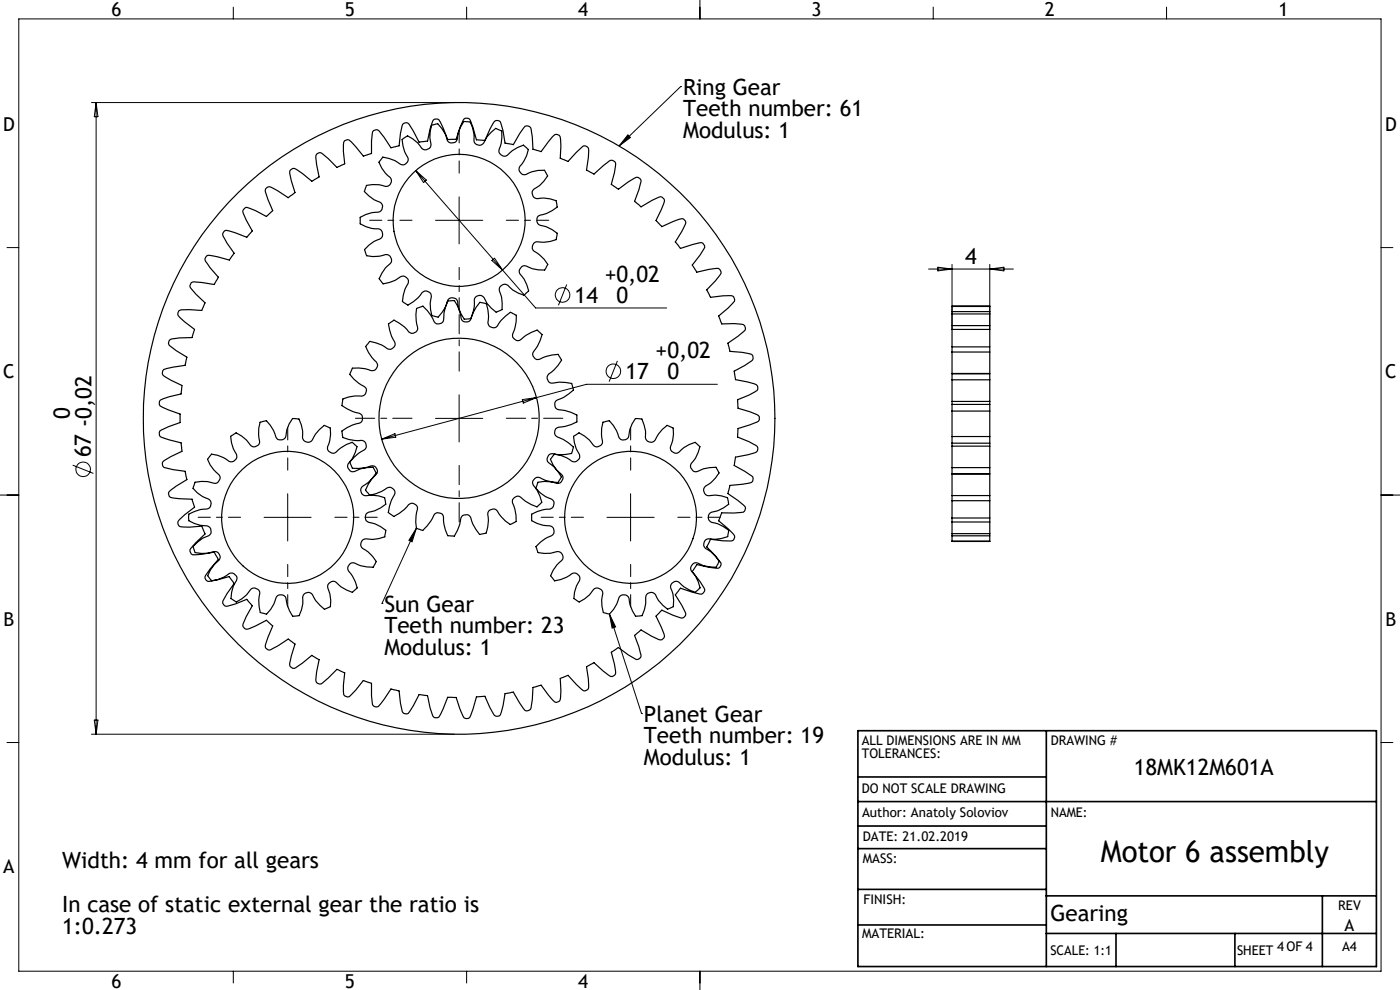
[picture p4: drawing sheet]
<svg xmlns="http://www.w3.org/2000/svg" width="297mm" height="210mm" viewBox="0 0 297 210" stroke-linecap="round" stroke-linejoin="round" font-family="sans-serif">
<g fill="none" stroke="#000" stroke-width=".21">
<path d="M4 4h289v202h-289zM49.5 1.5v2.5M99 1.5v2.5M144.4 18.4h.1M144.4 18.4l-13.1 12.6M148.5 0v4M198 1.5v2.5M247.5 1.5v2.5M19.4 21.8h77M20.4 21.8v133.9M20.4 21.8l.4 3h-.8zM88.2 36.2l25.4 29.1h27.8"/>
<path d="M88.2 36.2l2.3 2-.6 .5zM133.2 28.6l.5 .6-2.4 1.8zM1.5 52.5h2.5M92.4 46.7h10M97.4 41.8v9.9M104.4 55.3l.5-.5 1.7 2.5zM197 57.1h18M199 56.7l3 .4-3 .4zM202 56.1v13.6M210 56.1v13.6M210 57.1l3-.4v.8zM293 52.5h2.5"/>
<path d="M120.2 60.4l-1.7 4.4M131 76.5l-1.8 4.5M15.4 98.7l4.4 1.7M81 93.2l2.8-1.2 .2 .7zM92.4 88.8h10M97.4 83.7v10.1M110.8 84.8l3-.5-2.8 1.2zM152.2 81.5h-27.8l-43.4 11.7M0 105h4M56 109.7h10M61 104.7v10.1M88.3 112l-.9 2.9-.7-.3z"/>
<path d="M88.3 112l-7.3 16M128.8 109.7h10M133.8 104.7v10.1M293 105h4M81 128h.1M129.3 130.3l1.3 2.7-.7 .2zM129.3 130.3l6.8 21.1M1.5 157.5h2.5M19.4 155.7h77M20 152.7h.8l-.4 3zM136.1 151.4h.1M293 157.5h2.5"/>
<path d="M49.5 206v2.5M99 206v2.5M148.5 206v4"/>
<circle cx="119.3" cy="62.6" r="1.55"/>
<circle cx="130.1" cy="78.8" r="1.54"/>
<circle cx="17.6" cy="99.5" r="1.55"/>
</g>
<path d="M97.4 36.7v-9M87.4 46.7h-9M97.4 56.7v9M107.4 46.7h9M61 99.7v-9M133.8 99.7v-9M51 109.7h-9M61 119.7v9M71 109.7h9M123.8 109.7h-9M133.8 119.7v9M143.8 109.7h9" fill="none" stroke="#000" stroke-width=".21" stroke-dasharray="15.2 1.3 1.3 1.3" stroke-dashoffset="12.6"/>
<path d="M97.4 78.7v-12M87.4 88.7h-12M97.4 98.7v12M107.4 88.7h12" fill="none" stroke="#000" stroke-width=".21" stroke-dasharray="15.2 1.3 1.3 1.3" stroke-dashoffset="11.1"/>
<g fill="none" stroke="#000" stroke-width=".35">
<path d="M182 155h110v50h-110zM222 155v50M182 170h110M182 164.8h40M182 175.2h40M182 196.2h40M182 188.7h40M182 180h40M222 190h70M222 198h70M236.7 198v7M262 198v7"/>
<path d="M280.5 190v15"/>
</g>
<path d="M133.2 28.6l.5 .6-2.4 1.8zM129.3 130.3l1.3 2.7-.7 .2zM88.3 112l-.9 2.9-.7-.3z" fill="#000"/>
<g fill="none" stroke="#000" stroke-width=".25">
<path d="M81.2 33.3a8.6 8.6 0 0 1 4.1 1.7 1.21 1.21 0 0 0 1.2-.8 1.21 1.21 0 0 0-.4-1.4l-.6-1.9-.2-1.3 .8-.6 .4-.2 1.1 .7 1.5 1.4a1.22 1.22 0 0 0 1.6 .7 1.22 1.22 0 0 0 .6-1.7 5.5 5.5 0 0 1 .4-3.4l1.2-.3 .8 1.1 1 1.7a1.2 1.2 0 0 0 .9 1.3 1.2 1.2 0 0 0 1.5-1.5l.6-1.9 .7-1.1h.9l.5 .1 .5 1.2 .3 2a1.24 1.24 0 0 0 .5 1.5 1.25 1.25 0 0 0 1.8-.9l.4-.6 .8-1 1.1-.9 .3 .2 .9 .4 .1 1.3-.4 2a1.22 1.22 0 0 0 .3 1.8 1.22 1.22 0 0 0 1.8-.5l1.6-1.1 1.3-.5 .9 .8 .1 .1-.4 1.3-1 1.8a1.22 1.22 0 0 0-.3 1.8 1.22 1.22 0 0 0 1.8 .1l2-.5 1.3-.1 .1 .2 .6 1-.8 1.1-.9 1-.6 .3a1.22 1.22 0 0 0-.9 1.7 1.22 1.22 0 0 0 1.7 .6l2 .2 1.3 .4 .1 .8 .1 .5-1.1 .8-1.8 .8a1.18 1.18 0 0 0-1.4 .8 1.24 1.24 0 0 0 1.4 1.6l1.8 .8 1.1 .8v.3l-.2 1-1.3 .4-2 .2a1.22 1.22 0 0 0-1.7 .7 1.22 1.22 0 0 0 .9 1.5l1.5 1.4 .8 1.1-.4 .8-.3 .4-1.3-.1-1.9-.5a1.23 1.23 0 0 0-1.9 .2 1.23 1.23 0 0 0 .4 1.8l1 1.7 .3 1.3-.2 .2-.8 .7-1.2-.4-1.7-1.2a1.23 1.23 0 0 0-1.8-.5 1.23 1.23 0 0 0-.2 1.9l.3 1.9v1.4l-1.1 .5h-.2l-1-.8-.9-1-.3-.6a1.23 1.23 0 0 0-1.5-1.1 1.23 1.23 0 0 0-.9 1.7l-.3 1.9-.4 1.3-.9 .1h-.5l-.7-1.1-.6-1.9a1.22 1.22 0 0 0-1.1-1.5 1.22 1.22 0 0 0-1.3 1.2l-1 1.8-.8 1.1-.7-.2-.7-.2-.3-1.3 .1-2a1.22 1.22 0 0 0-.6-1.7 1.22 1.22 0 0 0-1.7 .7l-1.4 1.4-1.2 .7-.7-.4-.4-.3 .1-1.4 .7-1.9a1.24 1.24 0 0 0 .1-1.8 .96 .96 0 0 0-1.3-.2 6.7 6.7 0 0 1-3.7 1.5l-.9-1.1a8.1 8.1 0 0 1 2.6-3.5 1.23 1.23 0 0 0-.4-1.4 1.23 1.23 0 0 0-1.5 0l-2 .2-1.3-.2-.2-.3-.3-1 1-.9 1.7-1.1a1.22 1.22 0 0 0 1.1-1.4 1.22 1.22 0 0 0-1.5-1l-2-.4-1.2-.6v-1.4l1.2-.6 2-.5a1.23 1.23 0 0 0 1.5-.9 1.23 1.23 0 0 0-1.1-1.5l-1.8-1.1-.9-.9 .1-.3 .4-1 1.3-.2 2 .2a1.22 1.22 0 0 0 1.8-.4 1.22 1.22 0 0 0-.7-1.7 5.4 5.4 0 0 1-1.7-2.9zM52 44.1a3.7 3.7 0 0 1 2.2 .6l2.3 1.2 .4-.3 1-.9-1.1-2.4a3.1 3.1 0 0 1-.5-2.2 .93 .93 0 0 1 1.5-.2l3.3 2 1.5-1.1a13.7 13.7 0 0 1-1.1-4.4 .9 .9 0 0 1 .6-.7 .9 .9 0 0 1 .9 .3l3.1 2.4 1.6-.9a13.5 13.5 0 0 1-.7-4.5 .88 .88 0 0 1 .8-.6 .88 .88 0 0 1 .8 .4l2.9 2.7 1.6-.8a13 13 0 0 1-.2-4.5 .9 .9 0 0 1 .8-.6 .9 .9 0 0 1 .8 .5l2.6 3 1.7-.5 .2-4a.9 .9 0 0 1 .6-1 .9 .9 0 0 1 1.1 .5l2.2 3.3 1.8-.5 .5-3.9a.9 .9 0 0 1 .8-.9 .9 .9 0 0 1 1 .6l1.9 3.5 1.8-.3a15.6 15.6 0 0 1 1.2-4.4 .91 .91 0 0 1 .9-.2 .91 .91 0 0 1 .7 .7l1.5 3.6h1.8a16.6 16.6 0 0 1 1.6-4.3 .9 .9 0 0 1 1-.2 .9 .9 0 0 1 .5 .8l1.2 3.8 1.8 .1a12.2 12.2 0 0 1 2.1-4.1 .88 .88 0 0 1 .9-.1 .88 .88 0 0 1 .5 .9l.7 3.9 1.8 .3 2-3.4a.91 .91 0 0 1 1.1-.6 .91 .91 0 0 1 .7 1l.4 4 1.7 .5a13.6 13.6 0 0 1 2.9-3.6 .9 .9 0 0 1 .9 .1 .9 .9 0 0 1 .3 .9v4l.4 .2 1.2 .4 2.8-2.8a.9 .9 0 0 1 1.1-.4 .9 .9 0 0 1 .5 1.2l-.5 3.9 1.6 .8a15.3 15.3 0 0 1 3.6-2.9 .9 .9 0 0 1 .9 .3 .9 .9 0 0 1 .1 1l-.9 3.8 1.5 1a15.9 15.9 0 0 1 3.8-2.5 .88 .88 0 0 1 .9 .4 .88 .88 0 0 1 0 1l-1.3 3.7 1.2 1 .2 .2 3.5-1.9a.92 .92 0 0 1 1.2 0 .92 .92 0 0 1 .1 1.2l-1.6 3.6 1.2 1.3a12.5 12.5 0 0 1 4.3-1.7 .88 .88 0 0 1 .8 .6 .88 .88 0 0 1-.3 .9l-1.9 3.4 1.1 1.4 3.7-1.1a.91 .91 0 0 1 1.2 .2 .91 .91 0 0 1-.1 1.2l-2.3 3.2 .9 1.5a16 16 0 0 1 4.6-.8 .92 .92 0 0 1 .2 1.7l-2.7 2.9 .8 1.6a16.2 16.2 0 0 1 4.6-.3 .91 .91 0 0 1 .1 1.6l-2.9 2.6 .6 1.7a14.7 14.7 0 0 1 4.6 .2 .9 .9 0 0 1 .5 .8 .9 .9 0 0 1-.6 .8l-3.2 2.3 .5 1.7a14.9 14.9 0 0 1 4.5 .7 .9 .9 0 0 1 .4 .9 .9 .9 0 0 1-.7 .7l-3.3 1.9 .2 1.8a13.2 13.2 0 0 1 4.5 1.1 .89 .89 0 0 1 .3 .9 .89 .89 0 0 1-.7 .7l-3.6 1.6 .1 1.8a13.8 13.8 0 0 1 4.3 1.6 .88 .88 0 0 1 .2 .9 .88 .88 0 0 1-.8 .5l-3.7 1.3-.1 .4v1.4l3.6 1.6a.91 .91 0 0 1 .7 1 .91 .91 0 0 1-.9 .8l-3.9 .9v.4l-.2 1.3 3.3 2a.91 .91 0 0 1 .6 1.1 .91 .91 0 0 1-.9 .7l-3.9 .5-.4 1.2-.1 .5 3.2 2.3a.89 .89 0 0 1 .5 1.1 .89 .89 0 0 1-1 .6l-4 .1-.6 1.7a13.7 13.7 0 0 1 3.3 3.1 .9 .9 0 0 1-.2 1 .9 .9 0 0 1-.9 .2l-4-.4-.8 1.6 1.9 1.9 .8 1a.9 .9 0 0 1 .2 1.2 .9 .9 0 0 1-1.1 .4l-3.9-.7-.9 1.5a15.9 15.9 0 0 1 2.6 3.8 .93 .93 0 0 1-1.4 .8l-3.7-1.1-.3 .3-.8 1.1 1.9 3.4a.91 .91 0 0 1 0 1.2 .91 .91 0 0 1-1.2 .1l-3.6-1.5-1.2 1.3a15.1 15.1 0 0 1 1.8 4.2 .9 .9 0 0 1-.6 .8 .9 .9 0 0 1-.9-.2l-3.5-1.9-.2 .2-1.2 1 .9 2.4 .4 1.3a.89 .89 0 0 1-.3 1.2 .89 .89 0 0 1-1.2-.1l-3.2-2.2-1.5 1a13.4 13.4 0 0 1 .9 4.5 .9 .9 0 0 1-.7 .6 .9 .9 0 0 1-.9-.4l-3-2.5-1.6 .8a13.7 13.7 0 0 1 .4 4.6 .87 .87 0 0 1-.7 .6 .87 .87 0 0 1-.8-.5l-2.8-2.8-1.6 .6a12.6 12.6 0 0 1-.1 4.6 .89 .89 0 0 1-.8 .5 .89 .89 0 0 1-.8-.6l-2.4-3.1-1.5 .5h-.2l-.4 3.9a.91 .91 0 0 1-.7 1 .91 .91 0 0 1-1.1-.5l-2-3.4-.5 .1-1.3 .2-.7 3.9a.91 .91 0 0 1-.8 .9 .91 .91 0 0 1-1-.7l-1.7-3.5-1.8 .1a16.4 16.4 0 0 1-1.5 4.4 .92 .92 0 0 1-1.5-.5l-1.3-3.8h-1.8a14.1 14.1 0 0 1-1.9 4.2 .89 .89 0 0 1-.9 .1 .89 .89 0 0 1-.5-.8l-1-3.8-1.6-.3h-.2l-1.9 3.5a.91 .91 0 0 1-1 .6 .91 .91 0 0 1-.8-.9l-.5-3.9-1.8-.5a16.5 16.5 0 0 1-2.7 3.8 .9 .9 0 0 1-.9-.1 .9 .9 0 0 1-.3-.9l-.2-4-1.7-.6-2.6 3a.92 .92 0 0 1-1.1 .4 .92 .92 0 0 1-.6-1l.3-4-1.6-.7-2.9 2.7a.91 .91 0 0 1-1.2 .3 .91 .91 0 0 1-.4-1.1l.7-4-1.6-.9-3.1 2.4a.91 .91 0 0 1-1.2 .2 .91 .91 0 0 1-.3-1.2l1.1-3.8-.2-.1-1.3-.9-3.3 2a.9 .9 0 0 1-1.2 .1 .9 .9 0 0 1-.2-1.2l1.5-3.7-1.4-1.2a12.5 12.5 0 0 1-4.1 1.9 .9 .9 0 0 1-.8-.6 .9 .9 0 0 1 .1-.9l1.8-3.5-1.1-1.4a16.6 16.6 0 0 1-4.4 1.5 .9 .9 0 0 1-.7-.6 .9 .9 0 0 1 .2-.9l2.2-3.3-1.1-1.5a16.8 16.8 0 0 1-4.5 1 .89 .89 0 0 1-.6-.7 .89 .89 0 0 1 .4-.9l2.4-3-.9-1.6a16.2 16.2 0 0 1-4.5 .6 .92 .92 0 0 1-.2-1.6l2.8-2.8-.7-1.7a14.8 14.8 0 0 1-4.6 .1 .91 .91 0 0 1 0-1.6l3.1-2.5-.6-1.7a14.8 14.8 0 0 1-4.5-.4 .9 .9 0 0 1-.5-.9 .9 .9 0 0 1 .6-.7l3.4-2.2-.4-1.7-3.9-.7a.9 .9 0 0 1-.9-.8 .9 .9 0 0 1 .6-1l3.5-1.8-.1-1.6-.1-.2-3.8-1a.91 .91 0 0 1-.8-.9 .91 .91 0 0 1 .7-.9l3.7-1.5v-1.8a14.1 14.1 0 0 1-4.3-1.7 .93 .93 0 0 1 .7-1.5l3.8-1 .2-1.8a14.6 14.6 0 0 1-4-2.2 .91 .91 0 0 1-.1-1 .91 .91 0 0 1 .9-.4l3.9-.7 .4-1.7-3.4-2.2a.9 .9 0 0 1-.5-1.1 .9 .9 0 0 1 1-.6l3.9-.3 .6-1.7a12.5 12.5 0 0 1-3.5-3 .87 .87 0 0 1 .1-.9 .87 .87 0 0 1 .9-.3l4 .2 .7-1.7a15.8 15.8 0 0 1-3.2-3.3 .87 .87 0 0 1 .3-.9 .87 .87 0 0 1 .9-.2l3.9 .6 .6-1 .3-.6-1.7-2-.7-1.1a.9 .9 0 0 1-.2-1.2 .9 .9 0 0 1 1.1-.3l3.8 1 1.1-1.5-2.2-3.3a.91 .91 0 0 1 0-1.2 .91 .91 0 0 1 1.1-.2l3.8 1.3 1.1-1.3a15 15 0 0 1-2-4.1l.1-.4zM78.4 72.5l.1-.1 1.3 .3 1.8 .8a1.22 1.22 0 0 0 1.8 .3 .92 .92 0 0 0 .3-1.3 8 8 0 0 1-1.3-3.8l1.2-.8a9.8 9.8 0 0 1 3.4 2.7 1.14 1.14 0 0 0 1.6-1.2 8.6 8.6 0 0 1-.2-4l1.3-.5a10.9 10.9 0 0 1 2.6 3.6 1.21 1.21 0 0 0 1.4 0 1.21 1.21 0 0 0 .5-1.4l.3-2 .5-1.3h.4h1l.7 1.1 .6 1.9a1.18 1.18 0 0 0 1.1 1.5 .94 .94 0 0 0 1.1-.6 8.5 8.5 0 0 1 1.9-3.6l1.4 .3a10.1 10.1 0 0 1 .4 4.3 1.19 1.19 0 0 0 1.9 .4 7.7 7.7 0 0 1 2.8-2.9l1.2 .7a10.9 10.9 0 0 1-.8 4.3 1.17 1.17 0 0 0 1.8 .8 7.9 7.9 0 0 1 3.4-2l1.1 1a10.1 10.1 0 0 1-2 3.9 1.18 1.18 0 0 0 1.5 1.3 8.3 8.3 0 0 1 3.9-1l.7 1.2a11.2 11.2 0 0 1-2.9 3.2 1.2 1.2 0 0 0 .3 1.5 1.2 1.2 0 0 0 1.4 .1l.7-.1 2.7 .2 .4 1.4-2.1 1.6-1.6 .7a1.21 1.21 0 0 0 .5 1.9 8.4 8.4 0 0 1 3.9 1.1v1.5a10.8 10.8 0 0 1-4.2 1.2 1.2 1.2 0 0 0-.5 1.4 1.2 1.2 0 0 0 1.2 .8l1.8 1.1 .9 .8-.2 .9-.2 .5-2.6 .3-.7-.1a1.22 1.22 0 0 0-1.7 .5 1.22 1.22 0 0 0 .8 1.7l.5 .4 1.6 2.1-.4 .7-.3 .6-1.3-.2-2-.6a1.22 1.22 0 0 0-1.8 .1 1.22 1.22 0 0 0 .3 1.8l.9 1.8 .4 1.2-.3 .4-.7 .6-1.2-.5-1.7-1.1a1.22 1.22 0 0 0-1.5-.6 1.14 1.14 0 0 0-.8 1.4 8 8 0 0 1 .8 3.9l-1.3 .7a9.7 9.7 0 0 1-3-3.2 1.24 1.24 0 0 0-1.7 1 7.3 7.3 0 0 1-.3 4l-1.5 .3a9.9 9.9 0 0 1-2-3.9 1.21 1.21 0 0 0-1.9 .5 7.7 7.7 0 0 1-1.4 3.7l-1.4-.1a9.7 9.7 0 0 1-1-4.2 1.19 1.19 0 0 0-2-.1 8.6 8.6 0 0 1-2.3 3.2l-1.4-.5a10.3 10.3 0 0 1 .3-4.3 1.21 1.21 0 0 0-1.1-.9 1.21 1.21 0 0 0-1.2 .8l-1.6 1.3-1.2 .7-1.1-.9 .2-1.3 .7-1.9a1.21 1.21 0 0 0 .1-1.8 .96 .96 0 0 0-1.3-.2 7.9 7.9 0 0 1-3.6 1.5l-1-1a9.5 9.5 0 0 1 2.5-3.6 1.21 1.21 0 0 0-.5-1.4 1.21 1.21 0 0 0-1.4 .1l-2 .3-1.3-.1-.5-1.1-.1-.2 .9-1 1.6-1.2a1.19 1.19 0 0 0 1-1.2 1.19 1.19 0 0 0-1-1.2 7.6 7.6 0 0 1-4-.6l-.2-1.4a10 10 0 0 1 4-1.8 1.22 1.22 0 0 0 .3-1.4 1.22 1.22 0 0 0-1.3-.7l-1.8-.8-1.2-.7 .2-1v-.4l1.3-.4 2-.2a1.21 1.21 0 0 0 1.6-.8 1.21 1.21 0 0 0-.9-1.5l-1.6-1.3-.9-1 .2-.5 .4-.8h1.3l2 .3a1.24 1.24 0 0 0 1.8-.3 .94 .94 0 0 0-.1-1.3 8.1 8.1 0 0 1-2.2-3.3zM202 74.7v4.5M202 74.7v-1.1h8v1.1M202 69.9v3.6M202 69.1v.8M202 66.6v2.4M202 66.1v.5M202 65v1.1M202 65h8M202 79.2h8"/>
<path d="M202 74.7h8M202 69.9h8M202 69.1h8M202 66.6h8M202 66.1h8M210 74.7v4.5M210 69.9v3.6M210 69.1v.8M210 66.6v2.4M210 66.1v.5M210 65v1.1M44.9 96.3a8.7 8.7 0 0 1 4 1.7 1.24 1.24 0 0 0 1.3-.8 1.24 1.24 0 0 0-.4-1.4l-.7-1.9-.2-1.3 .2-.1 1-.7 1.2 .7 1.4 1.4a1.34 1.34 0 0 0 1.3 .9 1.15 1.15 0 0 0 1.1-1.2 7.5 7.5 0 0 1 .1-4l1.3-.4a9 9 0 0 1 2.2 3.8 1.19 1.19 0 0 0 1.9-.5 6.4 6.4 0 0 1 1.5-3.7l1.3 .1a6.3 6.3 0 0 1 .8 3.9 1.17 1.17 0 0 0 .8 1 1.17 1.17 0 0 0 1.3-.5 7.1 7.1 0 0 1 2.5-3.1l1.3 .6a8.8 8.8 0 0 1-.6 4.3 1.23 1.23 0 0 0 1 1 1.23 1.23 0 0 0 1.3-.7l1.7-1.1 1.2-.5 .8 .7 .2 .2-.3 1.3-1 1.8a1.23 1.23 0 0 0-.4 1.8 1.23 1.23 0 0 0 1.8 .1l2-.5 1.3-.1 .1 .2 .6 1.1-.8 1-1.5 1.4a1.25 1.25 0 0 0-.9 .9 1.25 1.25 0 0 0 .4 1.2l.6 .3a7.3 7.3 0 0 1 4 .4l.2 1.4a8.8 8.8 0 0 1-3.9 1.8 1.22 1.22 0 0 0-.3 1.4 1.22 1.22 0 0 0 1.3 .7l1.9 .8 1 .8v.3l-.2 1.1-1.3 .4-1.3 .1h-.7a1.24 1.24 0 0 0-1.7 .7 1.24 1.24 0 0 0 .9 1.6l1.6 1.3 .7 1.1-.3 .6-.3 .6h-1.4l-1.9-.5a1.28 1.28 0 0 0-1.6-.2 1.24 1.24 0 0 0 .1 2.1l1 1.7 .4 1.3-.3 .2-.7 .8-1.3-.5-1.7-1.2a1.24 1.24 0 0 0-1.5-.6 1.2 1.2 0 0 0-.8 1.3 7 7 0 0 1 .6 4l-1.3 .5a8.8 8.8 0 0 1-2.7-3.3 1.22 1.22 0 0 0-1.5 0 1.22 1.22 0 0 0-.4 1.5l-.2 2-.5 1.2-.9 .1h-.5l-.7-1.1-.6-1.9a1.24 1.24 0 0 0-.8-1.5 1.23 1.23 0 0 0-1.7 1.3l-.9 1.7-.8 1.1-1.2-.3-.2-.1-.2-1.3v-2a1.22 1.22 0 0 0-.6-1.7 1.22 1.22 0 0 0-1.7 .7l-.4 .6-1 .8-1.2 .7-.1-.1-1-.6 .1-1.4 .7-1.9a1.27 1.27 0 0 0 .3-1.6 1.14 1.14 0 0 0-1.5-.4 6.7 6.7 0 0 1-3.7 1.5l-.8-1.1a9.1 9.1 0 0 1 2.5-3.5 1.22 1.22 0 0 0-.4-1.4 1.22 1.22 0 0 0-1.5 0l-2 .2-1.3-.2-.3-.8-.1-.5 2-1.7 .6-.3a1.23 1.23 0 0 0 1.1-1.4 1.23 1.23 0 0 0-1.5-1l-2-.5-1.2-.6v-.4v-.9l1.2-.6 2-.5a1.27 1.27 0 0 0 1.5-.6 1.21 1.21 0 0 0-1.1-1.8l-1.7-1-.9-1v-.3l.4-1 1.3-.2 2 .2a1.22 1.22 0 0 0 1.8-.4 1.22 1.22 0 0 0-.6-1.7l-1.3-1.6-.6-1.2z"/>
<path d="M117.6 96.3a8.7 8.7 0 0 1 4 1.7 1.24 1.24 0 0 0 1.3-.8 1.24 1.24 0 0 0-.3-1.4l-.8-1.9-.1-1.3 .1-.1 1-.7 1.2 .7 1.4 1.4a1.34 1.34 0 0 0 1.4 .9 1.21 1.21 0 0 0 .9-1.9l-.1-2 .3-1.3 .5-.2 .9-.2 .8 1 1 1.8a1.22 1.22 0 0 0 1.3 1.3 .99 .99 0 0 0 1-.8 6.4 6.4 0 0 1 1.4-3.7l1.4 .1a6.3 6.3 0 0 1 .7 3.9 1.17 1.17 0 0 0 .9 1 1.17 1.17 0 0 0 1.2-.5 7.1 7.1 0 0 1 2.5-3.1l1.3 .6a8.8 8.8 0 0 1-.6 4.3 1.23 1.23 0 0 0 1.1 1 1.23 1.23 0 0 0 1.2-.7l1.7-1.1 1.3-.5 .7 .7 .3 .2-.4 1.3-1 1.8a1.23 1.23 0 0 0-.3 1.8 1.23 1.23 0 0 0 1.8 .1l2-.5 1.3-.1 .1 .2 .5 1-.7 1.1-1.5 1.4a1.24 1.24 0 0 0-.9 1.6 1.24 1.24 0 0 0 1.7 .7l.7-.1 1.3 .2 1.2 .4 .2 .8 .1 .6-1.1 .7-1.9 .8a1.21 1.21 0 0 0-1.3 .9 1.21 1.21 0 0 0 .7 1.4 6.6 6.6 0 0 1 3.6 1.7l-.2 1.3a8.7 8.7 0 0 1-4.4 .5 1.25 1.25 0 0 0-.7 1.3 1.25 1.25 0 0 0 1 1.1l1.5 1.3 .8 1.1-.6 1.1-.1 .1h-1.3l-2-.6a1.23 1.23 0 0 0-1.8 .2 1.23 1.23 0 0 0 .3 1.8l1 1.7 .4 1.3-.5 .5-.5 .5-1.2-.5-1.7-1.2a1.22 1.22 0 0 0-1.5-.6 1.17 1.17 0 0 0-.8 1.3 6.3 6.3 0 0 1 .5 4l-1.2 .5a6.2 6.2 0 0 1-2.5-3.1 1.16 1.16 0 0 0-1.3-.4 1.16 1.16 0 0 0-.8 1 6.8 6.8 0 0 1-.8 3.9l-1.4 .1a8.9 8.9 0 0 1-1.5-4.1 1.24 1.24 0 0 0-1.4-.4 1.24 1.24 0 0 0-.8 1.3l-.9 1.7-.9 1.1-1.2-.3a5.7 5.7 0 0 1-.2-4.1 1.23 1.23 0 0 0-1.1-1.1 1.23 1.23 0 0 0-1.3 .8l-.4 .6-1.1 .8-1.1 .7-.5-.2-.7-.5 .2-1.4 .7-1.9a1.23 1.23 0 0 0 0-1.8 1.23 1.23 0 0 0-1.8 .2l-1.8 .8-1.3 .3-.7-.8-.2-.3 .6-1.2 1.2-1.6a1.23 1.23 0 0 0 .7-1.7 1.23 1.23 0 0 0-1.8-.4l-2 .2-1.3-.2-.5-1.1v-.2l1-.9 1.6-1.1a1.22 1.22 0 0 0 1.2-1.4 1.22 1.22 0 0 0-1.5-1l-2-.5-1.2-.6v-1.3l1.2-.6 1.9-.5a1.23 1.23 0 0 0 1.6-1 1.23 1.23 0 0 0-1.2-1.4l-1.7-1-.9-1 .1-.3 .3-1 1.4-.2 2 .2a1.22 1.22 0 0 0 1.7-.4 1.22 1.22 0 0 0-.6-1.7l-1.3-1.6-.5-1.2zM202 87.2v5.4M202 92.6v1.4M202 85.8v1.4M202 80.6v4.6M202 85.2v.6M202 94v.6M202 94.6v4.6M202 99.2v1.3h8v-1.3M202 80.6v-1.3h8v1.3M202 85.2h8M202 94.6h8"/>
<path d="M202 92.6h8M202 87.2h8M202 94h8M202 85.8h8M202 80.6h8M202 99.2h8M210 87.2v5.4M210 92.6v1.4M210 85.8v1.4M210 85.2v.6M210 80.6v4.6M210 94.6v4.6"/>
<path d="M210 94v.6M202 100.6v4.5M202 105.1v1.1M202 106.2v3.7M202 109.9v.8M202 110.8v2.4M202 113.2v.5h8v-.5M202 113.7v1.1M202 114.8h8M202 100.5h8M202 105.1h8M202 106.2h8"/>
<path d="M202 109.9h8M202 110.7h8M202 113.2h8M210 100.6v4.5M210 105.1v1.1M210 106.2v3.7M210 109.9v.8M210 110.8v2.4M210 113.7v1.1"/>
<circle cx="97.4" cy="46.7" r="14"/>
<circle cx="97.4" cy="88.7" r="17"/>
<circle cx="97.4" cy="88.7" r="67"/>
<circle cx="61" cy="109.7" r="14"/>
<circle cx="133.7" cy="109.7" r="14"/>
</g>
<text font-size="6.3" x="233.5" y="182.9">Motor 6 assembly</text>
<g font-size="4.7">
<text x="144.9" y="20.1">Ring Gear</text>
<text x="144.9" y="24.7">Teeth number: 61</text>
<text x="144.9" y="29.2">Modulus: 1</text>
<text x="128.3" y="59.7">+0,02</text>
<text x="204.7" y="56">4</text>
<text x="121.9" y="64.2">14</text>
<text x="130.8" y="64.3">0</text>
<text x="139.1" y="75.9">+0,02</text>
<text x="132.7" y="80.4">17</text>
<text x="141.6" y="80.5">0</text>
<text x="14.8" y="88.8" transform="rotate(-90 14.8 88.8)">0</text>
<text x="19.3" y="97" transform="rotate(-90 19.3 97)">67 -0,02</text>
<text x="81.6" y="129.7">Sun Gear</text>
<text x="81.6" y="134.3">Teeth number: 23</text>
<text x="81.6" y="138.9">Modulus: 1</text>
<text x="136.6" y="153.1">Planet Gear</text>
<text x="136.6" y="157.7">Teeth number: 19</text>
<text x="136.6" y="162.2">Modulus: 1</text>
<text x="240.5" y="164.3">18MK12M601A</text>
<text x="13.2" y="184">Width: 4 mm for all gears</text>
<text x="13.2" y="193.5">In case of static external gear the ratio is</text>
<text x="222.8" y="195.3">Gearing</text>
<text x="13.2" y="198.1">1:0.273</text>
</g>
<g font-size="4.1">
<text x="23.7" y="3.4">6</text>
<text x="73.2" y="3.4">5</text>
<text x="122.7" y="3.4">4</text>
<text x="172.2" y="3.4">3</text>
<text x="221.7" y="3.4">2</text>
<text x="271.2" y="3.4">1</text>
<text x=".7" y="27.8">D</text>
<text x="293.8" y="27.8">D</text>
<text x=".7" y="80.3">C</text>
<text x="293.9" y="80.3">C</text>
<text x=".7" y="132.8">B</text>
<text x="293.9" y="132.8">B</text>
<text x=".7" y="185.3">A</text>
<text x="23.7" y="209.6">6</text>
<text x="73.2" y="209.6">5</text>
<text x="122.7" y="209.6">4</text>
</g>
<text font-size="3.5" x="285.2" y="197.4">A</text>
<g font-size="2.8">
<text x="182.8" y="158">ALL DIMENSIONS ARE IN MM</text>
<text x="182.8" y="160.8">TOLERANCES:</text>
<text x="222.9" y="157.9">DRAWING #</text>
<text x="182.8" y="168.2">DO NOT SCALE DRAWING</text>
<text x="182.9" y="173.4">Author: Anatoly Soloviov</text>
<text x="222.9" y="173.4">NAME:</text>
<text x="183" y="178.4">DATE: 21.02.2019</text>
<text x="183" y="183.1">MASS:</text>
<text x="183.2" y="191.7">FINISH:</text>
<text x="283.9" y="193">REV</text>
<text x="182.9" y="198.9">MATERIAL:</text>
<text x="222.8" y="202.7">SCALE: 1:1</text>
<text x="262.4" y="202.7">SHEET</text>
<text x="270.9" y="201.7">4 OF 4</text>
<text x="284.7" y="201.7">A4</text>
</g>
</svg>
